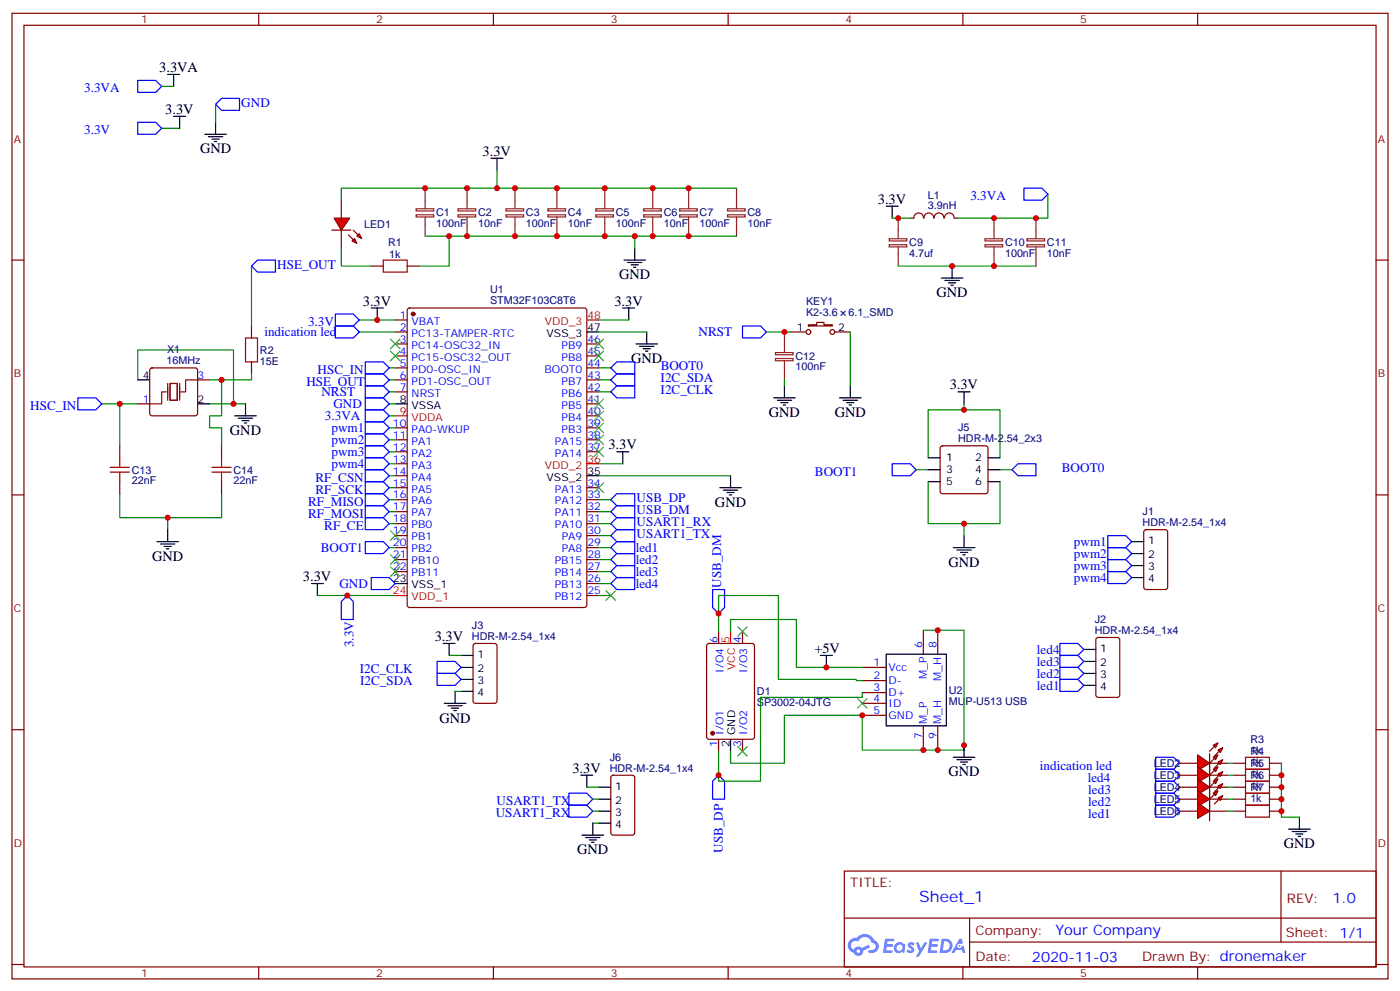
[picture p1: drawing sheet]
<svg xmlns="http://www.w3.org/2000/svg" width="412mm" height="292mm" viewBox="0 0 412 292" stroke-linecap="round" stroke-linejoin="round" font-family="sans-serif">
<g fill="none" stroke="#870000" stroke-width=".35">
<path d="M3.5 3.9h405.4v284.4h-405.4zM7.1 7.4h398.2v277.3h-398.2zM76.2 3.9v3.5M145.3 3.9v3.5M214.5 3.9v3.5M283.6 3.9v3.5M352.8 3.9v3.5M3.5 76.6h3.6M405.3 76.6h3.6M3.5 145.7h3.6M405.3 145.7h3.6M3.5 214.9h3.6"/>
<path d="M405.3 214.9h3.6M248.7 256.5h156.6v28.2h-156.6zM377.3 256.5v20.9M248.7 270.4h156.5M285.6 277.4h119.6M285.6 270.4v14.1M3.5 284h3.6M76.2 284.7v3.6M145.3 284.7v3.6M214.5 284.7v3.6M283.6 284.7v3.6M352.8 284.7v3.6"/>
<path d="M405.3 284h3.6"/>
</g>
<g fill="#5487ff">
<path d="M267.7 277.7a1.22 1.22 0 0 1 1.7 .2l-.4 .6a.47 .47 0 0 0-.3-.4 .47 .47 0 0 0-.5 .2l.1 .2a1.14 1.14 0 0 1 .8 1.8 1.14 1.14 0 0 1-1.9 0l-.2-.2 .5-.6 .7 .5a.29 .29 0 0 0 .3-.3 .29 .29 0 0 0-.2-.3 1.04 1.04 0 0 1-.6-1.7z"/>
<path d="M260.7 276.4h2.4l.3 .2-.2 .5-1.8 .1-.1 .8h1.5l.3 .4-.3 .4h-1.6l-.2 1.1h1.7l.2 .3-.2 .3-2.6 .1z"/>
<path d="M273.8 276.4h2.4l.3 .2-.1 .5-1.8 .1-.2 .8h1.6l.3 .4-.4 .4h-1.6l-.1 1.1h1.7l.2 .3-.2 .3-2.6 .1z"/>
<path d="M282.6 276.4h.7l.3 1.3-.6 .3a.69 .69 0 0 0-1 .3 .69 .69 0 0 0 .4 .9 .69 .69 0 0 0 .9-.6l.5-.2 .6 2.2h-.8l-.2-.9h-1.8l-.5 .9h-.8z"/>
<path d="M269.8 277.5h.8l.6 1.8 1.1-1.8h.9l-2.6 4.2h-.8l.9-1.5z"/>
<path d="M277.4 276.4l-.6 4.2h1.3a2.11 2.11 0 0 0 2.5-2.1 2.11 2.11 0 0 0-2.5-2.1zM278.1 277.2a1.39 1.39 0 0 1 1.7 1.4 1.39 1.39 0 0 1-1.8 1.3h-.3z"/>
<path d="M263.7 278.1a1.54 1.54 0 0 0-.1 2.1 1.54 1.54 0 0 0 2.2 .1l.6 .3 .3-2.3-.2-.3h-.4a1.49 1.49 0 0 0-2.4 .1zM264 279.1a.94 .94 0 0 1 1.8 0 .94 .94 0 0 1-1.8 0z"/>
<path d="M250.4 276.8a2.18 2.18 0 0 0 1.1 3.7 1.44 1.44 0 0 0 1.6 .9 1.44 1.44 0 0 0 1.2-1.4l2-1-.5-.8-1.9 1a1.47 1.47 0 0 0-2.4 .4 1.39 1.39 0 0 1-.7-1.9 1.39 1.39 0 0 1 2-.5 2.12 2.12 0 0 1 2.2-1.3 2.12 2.12 0 0 1 1.9 1.7 1.14 1.14 0 0 1 1.1 1.4 1.14 1.14 0 0 1-1.7 .7 .43 .43 0 0 0-.5 .4 .43 .43 0 0 0 .4 .5 1.98 1.98 0 0 0 2.5-1.2 1.98 1.98 0 0 0-1.2-2.6 3.1 3.1 0 0 0-5.3-.6l-.9 .1zM252.3 280.1a.55 .55 0 0 1 1.1 0 .55 .55 0 0 1-1.1 0z"/>
<circle cx="282.6" cy="278.5" r=".26"/>
</g>
<g fill="none" stroke="#870000" stroke-width=".35">
<path d="M74.1 96v3.5M116.4 94.2h3.5M116.4 97.8h3.5M120.2 90.9l.4-.2h51.6l.6 .4 .1 87.1-.5 .6-51.8 .1-.6-.5-.1-87zM232.8 97.8h4.6M238.1 95.6h2.5v-.7h2.1v.7h2.5v.4h-7.1zM245.9 97.8h4.6M40.6 118.9h3.5M44.3 108.5l.5-.2h12.7l.5 .2 .2 .5v12.7l-.2 .5-.5 .2h-12.7l-.5-.2-.2-.5v-12.7zM58.2 111.9h3.5M74.1 106.6v3.5M116.4 101.3h3.5"/>
<path d="M116.4 104.8h3.5M116.4 108.3h3.5M116.4 111.9h3.5M116.4 115.4h3.5M172.9 101.3h3.5M172.9 104.8h3.5M172.9 108.3h3.5M172.9 111.9h3.5M172.9 115.4h3.5M172.9 118.9h3.5M35.3 131.3v3.5M65.3 131.3v3.5"/>
<path d="M116.4 126h3.5M116.4 129.5h3.5M116.4 133h3.5M116.4 136.6h3.5M172.9 126h3.5M172.9 129.5h3.5M172.9 133h3.5M172.9 122.4h3.5M35.3 141.9v3.5M65.3 141.9v3.5M116.4 140.1h3.5M116.4 143.6h3.5"/>
<path d="M116.4 147.1h3.5M116.4 150.7h3.5M116.4 154.2h3.5M116.4 157.7h3.5M172.9 143.6h3.5M172.9 147.1h3.5M172.9 150.7h3.5M172.9 154.2h3.5M172.9 157.7h3.5M116.4 161.3h3.5M116.4 164.8h3.5M116.4 168.3h3.5"/>
<path d="M172.9 161.3h3.5M172.9 164.8h3.5M172.9 168.3h3.5M172.9 175.4h3.5M172.9 171.8h3.5"/>
<circle cx="238.1" cy="97.8" r=".71"/>
<circle cx="245.2" cy="97.8" r=".71"/>
</g>
<circle cx="121.7" cy="92.5" r=".53" fill="#870000" stroke="#870000" stroke-width=".35"/>
<g fill="none" stroke="#000" stroke-width=".35">
<path d="M49.4 21.9h3.5M51.2 21.9v3.5M51.2 34.3h3.5M52.9 34.3v3.5M60.3 39.5h6.4M63.5 36v3.5M61.4 40.3h4.2M62.4 41h2.2M63.1 41.7h.8M144.6 46.6h3.6M146.4 46.6v3.5M183.8 76.6h6.3"/>
<path d="M184.9 77.3h4.2M185.9 78h2.1M186.6 78.7h.7M187 73.1v3.5M109.4 90.7h3.5M111.1 90.7v3.5M172.9 97.8h3.5M183.4 90.7h3.6M185.2 90.7v3.5M190.5 97.8v3.5M40.6 111.9h3.5M58.2 118.9h3.5"/>
<path d="M72.3 118.9v3.5M116.4 118.9h3.5M187.3 101.3h6.4M188.4 102h4.2M189.4 102.7h2.2M190.1 103.4h.8M227.9 117.2h6.3M229 117.9h4.2M230 118.6h2.1M230.7 119.3h.7M231.1 113.6v3.6M247.3 117.2h6.3"/>
<path d="M248.4 117.9h4.2M249.4 118.6h2.1M250.1 119.3h.7M250.5 113.6v3.6M282.2 115.4h3.6M284 115.4v3.5M69.1 122.4h6.4M70.2 123.2h4.2M71.3 123.9h2.1M72 124.6h.7M181.7 133h3.5M183.4 133v3.6"/>
<path d="M46.2 159.5h6.4M49.4 156v3.5M172.9 140.1h3.5M212 143.6h6.4M213.1 144.3h4.2M214.1 145h2.2M214.8 145.7h.7M215.2 140.1v3.5M284 157.7v3.6M47.3 160.2h4.2M48.3 160.9h2.1M49 161.6h.7"/>
<path d="M91.7 171.8h3.5M93.5 171.8v3.6M116.4 171.8h3.5M280.8 161.3h6.4M281.9 162h4.2M282.9 162.7h2.1M283.6 163.4h.7"/>
</g>
<path d="M172.9 94.2h3.5M116.4 122.4h3.5M172.9 136.6h3.5M116.4 175.4h3.5" fill="none" stroke="#f00" stroke-width=".35"/>
<g fill="none" stroke="#00f" stroke-width=".35">
<path d="M40.6 23.7h5.3l1.7 1.7-1.7 1.8h-5.3zM40.6 36h5.3l1.7 1.8-1.7 1.7h-5.3zM65.3 29h5.3v3.5h-5.3l-1.8-1.8zM74.1 78.4l1.7-1.8h5.3v3.5h-5.3zM98.8 92.5h5.3l1.7 1.7-1.7 1.8h-5.3zM218.7 96h5.3l1.8 1.8-1.8 1.7h-5.3zM22.9 117.2h5.3l1.8 1.7-1.8 1.8h-5.3zM107.6 106.6h5.3l1.8 1.7-1.8 1.8h-5.3zM107.6 110.1h5.3l1.8 1.8-1.8 1.7h-5.3zM107.6 113.6h5.3l1.8 1.8-1.8 1.8h-5.3zM107.6 117.2h5.3l1.8 1.7-1.8 1.8h-5.3zM179.9 108.3l1.8-1.7h5.3v3.5h-5.3z"/>
<path d="M179.9 111.9l1.8-1.8h5.3v3.5h-5.3zM179.9 115.4l1.8-1.8h5.3v3.6h-5.3zM107.6 138.3h5.3l1.8 1.8-1.8 1.8h-5.3zM107.6 120.7h5.3l1.8 1.7-1.8 1.8h-5.3zM107.6 124.2h5.3l1.8 1.8-1.8 1.7h-5.3zM107.6 127.7h5.3l1.8 1.8-1.8 1.8h-5.3zM107.6 131.3h5.3l1.8 1.7-1.8 1.8h-5.3zM107.6 134.8h5.3l1.8 1.8-1.8 1.7h-5.3zM262.8 136.6h5.3l1.8 1.7-1.8 1.8h-5.3zM298.1 138.3l1.8-1.7h5.3v3.5h-5.3zM107.6 145.4h5.3l1.8 1.7-1.8 1.8h-5.3zM107.6 148.9h5.3l1.8 1.8-1.8 1.7h-5.3z"/>
<path d="M107.6 141.9h5.3l1.8 1.7-1.8 1.8h-5.3zM107.6 152.4h5.3l1.8 1.8-1.8 1.8h-5.3zM107.6 159.5h5.3l1.8 1.8-1.8 1.7h-5.3zM179.9 157.7l1.8-1.7h5.3v3.5h-5.3zM179.9 154.2l1.8-1.8h5.3v3.6h-5.3zM179.9 147.1l1.8-1.7h5.3v3.5h-5.3zM179.9 150.7l1.8-1.8h5.3v3.5h-5.3zM109.4 170.1h5.3l1.7 1.7-1.7 1.8h-5.3zM179.9 161.3l1.8-1.8h5.3v3.5h-5.3zM179.9 164.8l1.8-1.8h5.3v3.5h-5.3zM179.9 168.3l1.8-1.8h5.3v3.6h-5.3zM181.7 170.1h5.3v3.5h-5.3l-1.8-1.8z"/>
<path d="M340.4 223h5.3l1.8 1.8-1.8 1.7h-5.3zM340.4 226.5h5.3l1.8 1.8-1.8 1.7h-5.3zM340.4 230h5.3l1.8 1.8-1.8 1.8h-5.3zM340.4 233.6h5.3l1.8 1.7-1.8 1.8h-5.3zM340.4 237.1h5.3l1.8 1.8-1.8 1.7h-5.3z"/>
</g>
<g fill="none" stroke="#008700" stroke-width=".35">
<path d="M47.6 25.4h3.6M47.6 37.8h5.3M63.5 30.7v5.3M146.4 50.1v5.3M74.1 78.4v17.6M125.2 69.5h91.8M187 69.5v3.6M105.8 94.2h10.6M176.4 94.2h8.8M176.4 97.8h14.1M225.8 97.8h7M250.5 97.8v15.8"/>
<path d="M30 118.9h10.6M35.3 118.9v12.4M40.6 111.9v-8.9h28.2v15.9h-7.1M68.8 118.9h3.5M74.1 110.1v1.8h-12.4M114.7 118.9h1.7M114.7 111.9h1.7M114.7 108.3h1.7M114.7 115.4h1.7M176.4 111.9h3.5M176.4 108.3h3.5M176.4 115.4h3.5"/>
<path d="M231.1 111.9v1.7M284 118.9v1.8M114.7 122.4h1.7M176.4 136.6h7M269.9 138.3h3.5M273.4 134.8v-14.1h21.2v14.1M294.6 138.3h3.5M35.3 145.4v7h30v-7M49.4 152.4v3.6M114.7 140.1h1.7M114.7 154.2h1.7M114.7 150.7h1.7"/>
<path d="M114.7 147.1h1.7M114.7 143.6h1.7M176.4 140.1h38.8M176.4 154.2h3.5M176.4 150.7h3.5M176.4 147.1h3.5M176.4 157.7h3.5M273.4 141.9v12.3h21.2v-12.3M284 154.2v3.5M93.5 175.4h22.9M114.7 161.3h1.7M176.4 175.4h3.5"/>
<path d="M176.4 161.3h3.5M176.4 164.8h3.5M176.4 168.3h3.5M176.4 171.8h3.5"/>
</g>
<g fill="none" stroke="#8c2424" stroke-width=".35">
<path d="M125.2 55.4v6M137.6 55.4v6M151.7 55.4v6M164 55.4v6M178.2 55.4v6M192.3 55.4v6M202.8 55.4v6M217 55.4v6M122.6 61.5h5.2v.6h-5.2zM122.6 63.3h5.2v.6h-5.2zM125.2 63.9v5.6M134.9 61.5h5.2v.6h-5.2z"/>
<path d="M134.9 63.3h5.2v.6h-5.2zM137.6 63.9v5.6M149 61.5h5.2v.6h-5.2zM149 63.3h5.2v.6h-5.2zM151.7 63.9v5.6M161.4 61.5h5.2v.6h-5.2zM161.4 63.3h5.2v.6h-5.2zM164 63.9v5.6M175.5 61.5h5.2v.6h-5.2zM175.5 63.3h5.2v.6h-5.2zM178.2 63.9v5.6M189.6 61.5h5.2v.6h-5.2z"/>
<path d="M189.6 63.3h5.2v.6h-5.2zM192.3 63.9v5.6M200.2 61.5h5.2v.6h-5.2zM200.2 63.3h5.2v.6h-5.2zM202.8 63.9v5.6M214.3 61.5h5.2v.6h-5.2zM214.3 63.3h5.2v.6h-5.2zM217 63.9v5.6M231.1 97.8v6M228.4 103.8h5.2v.7h-5.2zM228.4 105.6h5.2v.6h-5.2zM231.1 106.2v5.7"/>
</g>
<path d="M72.3 99.5h3.5v7.1h-3.5zM32.5 139h5.6M32.5 137.6h5.6M35.3 134.8v2.8M35.3 139v2.9M62.4 139h5.7M62.4 137.6h5.7M65.3 134.8v2.8M65.3 139v2.9" fill="none" stroke="#a10000" stroke-width=".35"/>
<path d="M49 115.4h-1.4v3.5h-3.5M49.4 112.9v5M50.1 112.9h2.1v5h-2.1zM52.9 112.9v5M58.2 111.9h-3.5v3.5h-1.4" fill="none" stroke="#870012" stroke-width=".35"/>
<g fill="#f00" stroke="#870000" stroke-width=".35">
<path d="M352.8 222.3l3.5 2.5-3.5 2.1z"/>
<path d="M356.3 221.9v5.7z"/>
</g>
<g fill="#870000" stroke="#870000" stroke-width=".35">
<path d="M356.3 221.2l1.4-1.4z"/>
<path d="M357.7 222.6l1.4-1.4z"/>
</g>
<g fill="#f00" stroke="#870000" stroke-width=".35">
<path d="M357.4 219.5l1.4-.7-.7 1.4z"/>
<path d="M358.8 220.9l1.4-.7-.7 1.4z"/>
</g>
<path d="M347.5 224.8h5.3M356.3 224.8h5.3" fill="none" stroke="#870000" stroke-width=".35"/>
<g fill="#f00" stroke="#870000" stroke-width=".35">
<path d="M352.8 225.8l3.5 2.5-3.5 2.1z"/>
<path d="M356.3 225.5v5.6z"/>
</g>
<g fill="#870000" stroke="#870000" stroke-width=".35">
<path d="M356.3 224.8l1.4-1.5z"/>
<path d="M359.1 224.8l-1.4 1.4z"/>
</g>
<g fill="#f00" stroke="#870000" stroke-width=".35">
<path d="M357.4 223l1.4-.7-.7 1.4z"/>
<path d="M358.8 224.4l1.4-.7-.7 1.4z"/>
</g>
<path d="M347.5 228.3h5.3M356.3 228.3h5.3" fill="none" stroke="#870000" stroke-width=".35"/>
<g fill="#f00" stroke="#870000" stroke-width=".35">
<path d="M352.8 229.3l3.5 2.5-3.5 2.1z"/>
<path d="M356.3 229v5.6z"/>
</g>
<g fill="#870000" stroke="#870000" stroke-width=".35">
<path d="M356.3 228.3l1.4-1.4z"/>
<path d="M357.7 229.7l1.4-1.4z"/>
</g>
<g fill="#f00" stroke="#870000" stroke-width=".35">
<path d="M357.4 226.5l1.4-.7-.7 1.4z"/>
<path d="M358.8 227.9l1.4-.7-.7 1.4z"/>
</g>
<path d="M347.5 231.8h5.3M356.3 231.8h5.3" fill="none" stroke="#870000" stroke-width=".35"/>
<g fill="#f00" stroke="#870000" stroke-width=".35">
<path d="M352.8 232.9l3.5 2.4-3.5 2.2z"/>
<path d="M356.3 232.5v5.7z"/>
</g>
<g fill="#870000" stroke="#870000" stroke-width=".35">
<path d="M357.7 230.4l-1.4 1.4z"/>
<path d="M357.7 233.2l1.4-1.4z"/>
</g>
<g fill="#f00" stroke="#870000" stroke-width=".35">
<path d="M357.4 230l1.4-.7-.7 1.5z"/>
<path d="M358.8 231.5l1.4-.7-.7 1.4z"/>
</g>
<path d="M347.5 235.3h5.3M356.3 235.3h5.3" fill="none" stroke="#870000" stroke-width=".35"/>
<g fill="#f00" stroke="#870000" stroke-width=".35">
<path d="M352.8 236.4l3.5 2.5-3.5 2.1z"/>
<path d="M356.3 236v5.7z"/>
</g>
<g fill="#870000" stroke="#870000" stroke-width=".35">
<path d="M356.3 235.3l1.4-1.4z"/>
<path d="M359.1 235.3l-1.4 1.4z"/>
</g>
<g fill="#f00" stroke="#870000" stroke-width=".35">
<path d="M357.4 233.6l1.4-.7-.7 1.4z"/>
<path d="M358.8 235l1.4-.7-.7 1.4z"/>
</g>
<g fill="none" stroke="#870000" stroke-width=".35">
<path d="M268.1 64.2h1.1M269.2 64.2a1.41 1.41 0 0 1 1.4-1.5 1.41 1.41 0 0 1 1.4 1.5M272.2 64.2a1.41 1.41 0 0 1 1.4-1.5 1.41 1.41 0 0 1 1.4 1.5M275.2 64.2a1.41 1.41 0 0 1 1.4-1.5 1.41 1.41 0 0 1 1.4 1.5M278.2 64.2a1.41 1.41 0 0 1 1.4-1.5 1.41 1.41 0 0 1 1.4 1.5M281.2 64.2h1M347.5 238.9h5.3M356.3 238.9h5.3M363.4 238.9h3.5M363.4 224.8h3.5M363.4 228.3h3.5M363.4 231.8h3.5"/>
<path d="M363.4 235.3h3.5M373.9 238.9h3.6M373.9 224.8h3.6M373.9 228.3h3.6M373.9 231.8h3.6M373.9 235.3h3.6"/>
</g>
<path d="M366.9 223h7v3.5h-7zM366.9 226.5h7v3.5h-7zM366.9 230h7v3.6h-7zM366.9 233.6h7v3.5h-7zM366.9 237.1h7v3.5h-7z" fill="none" stroke="#a10000" stroke-width=".35"/>
<path d="M308.7 57.2v7h-26.5M262.8 64.2h5.3M264.6 78.4h40.6M361.6 238.9h1.8M361.6 235.3h1.8M361.6 231.8h1.8M361.6 228.3h1.8M361.6 224.8h1.8M377.5 224.8v15.8h5.3" fill="none" stroke="#008700" stroke-width=".35"/>
<path d="M261.1 60.7h3.5M262.8 60.7v3.5M280.5 78.4v3.5M277.3 81.9h6.3M278.3 82.6h4.3M279.4 83.3h2.1M280.1 84h.7M379.6 244.2h6.3M380.6 244.9h4.3M381.7 245.6h2.1M382.4 246.3h.7M382.8 240.6v3.6" fill="none" stroke="#000" stroke-width=".35"/>
<path d="M301.6 55.4h5.3l1.8 1.8-1.8 1.7h-5.3z" fill="none" stroke="#00f" stroke-width=".35"/>
<path d="M261.9 70.3h5.2v.6h-5.2zM261.9 72.1h5.2v.6h-5.2zM264.6 64.2v6M264.6 72.7v5.7M290.2 70.3h5.1v.6h-5.1zM290.2 72.1h5.1v.6h-5.1zM292.8 64.2v6M292.8 72.7v5.7M302.5 70.3h5.2v.6h-5.2zM302.5 72.1h5.2v.6h-5.2zM305.2 64.2v6M305.2 72.7v5.7" fill="none" stroke="#8c2424" stroke-width=".35"/>
<g fill="#f00" stroke="#870000" stroke-width=".35">
<path d="M98.4 64.2h4.6l-2.5 3.6z"/>
<path d="M97.7 67.8h5.7z"/>
</g>
<g fill="#870000" stroke="#870000" stroke-width=".35">
<path d="M104.1 67.8l1.4 1.4z"/>
<path d="M102.7 69.2l1.4 1.4z"/>
</g>
<g fill="#f00" stroke="#870000" stroke-width=".35">
<path d="M105.1 69.5l.7-.7 .7 1.4z"/>
<path d="M103.7 70.9l.7-.7 .7 1.4z"/>
</g>
<g fill="none" stroke="#870000" stroke-width=".35">
<path d="M100.5 58.9v5.3M100.5 67.8v5.3M109.4 78.4h3.5M119.9 78.4h3.6M277.2 131.5l.4-.2h12.7l.5 .2 .2 .5v12.7l-.2 .5-.5 .2h-12.7l-.5-.3-.2-.4v-12.7zM337.1 156.2l.5-.2h5.7l.6 .4 .1 16.5-.5 .6-5.9 .1-.6-.5-.1-16.4zM139.6 189.7l.5-.2h5.6l.6 .4 .1 16.5-.5 .7h-5.8l-.7-.4-.1-16.5zM208.4 189.7l.4-.2h12.7l.7 .4v27.1l-.4 .6-13 .1-.6-.5-.1-27zM211.7 185.9v3.6M218.7 185.9v3.6M254 196.5h7.1M272 185.6v7.1"/>
<path d="M276.2 185.6v7.1M323 187.9l.5-.2h5.6l.7 .4v16.5l-.4 .7-5.9 .1-.7-.5v-16.5zM211.7 217.7v3.5M218.7 217.7v3.5M254 200.4h7.1M254 203.9h7.1M254 207.1h7.1M254 210.6h7.1M272 213.8v7.1M276.2 213.8v7.1M180.2 228.5l.4-.2h5.7l.6 .4 .1 16.5-.5 .7h-5.9l-.6-.4-.1-16.5z"/>
</g>
<path d="M112.9 76.6h7v3.5h-7z" fill="none" stroke="#a10000" stroke-width=".35"/>
<g fill="none" stroke="#008700" stroke-width=".35">
<path d="M217 55.4h-116.5v3.5M100.5 73.1v5.3h8.9M132.3 69.5v8.9h-8.8M105.8 97.8h10.6M65.3 111.9v10.5h-3.6v3.6h3.6v5.3M114.7 126h1.7M114.7 129.5h1.7M114.7 133h1.7M114.7 136.6h1.7M132.3 193h3.5M211.7 185.9v-10.5h17.6v24.7h22.9v.3h1.8M215.2 185.9v-3.5h19.4v14.1h19.4"/>
<path d="M272 185.6h12v35.3h-30v-10.3h-22.9v14.2h-15.9v-3.6M134.1 203.6h1.7M254 203.9v1.5h-30v24.6h-12.3v-8.8M172.9 231.8h3.5M174.6 235.3h1.8M174.6 238.9h1.8M174.6 242.4h1.8"/>
</g>
<circle cx="209.9" cy="215.9" r=".53" fill="#870000" stroke="#870000" stroke-width=".35"/>
<g fill="none" stroke="#000" stroke-width=".35">
<path d="M273.4 134.8h3.5M273.4 138.3h3.5M291 134.8h3.6M291 138.3h3.6M273.4 141.9h3.5M291 141.9h3.6M333.4 159.5h3.5M333.4 163h3.5M333.4 166.5h3.5M333.4 170.1h3.5M130.5 189.5h3.6M132.3 189.5v3.5"/>
<path d="M135.8 193h3.5M135.8 196.5h3.5M241.7 193h3.5M243.4 193v3.5M261.1 192.7h17.7v21h-17.7zM319.3 191.2h3.5M319.3 194.8h3.5M319.3 198.3h3.5M130.9 207.1h6.3M131.9 207.8h4.3M133 208.5h2.1M133.7 209.2h.7"/>
<path d="M134.1 203.6v3.5M135.8 200.1h3.5M135.8 203.6h3.5M215.2 217.7v3.5M284 219.5v3.5M319.3 201.8h3.5M171.1 228.3h3.5M172.9 228.3v3.5M176.4 231.8h3.5M176.4 235.3h3.5M176.4 238.9h3.5M280.8 223h6.4"/>
<path d="M281.9 223.7h4.2M282.9 224.4h2.1M283.6 225.1h.7M171.4 245.9h6.4M172.5 246.6h4.2M173.6 247.3h2.1M174.3 248h.7M174.6 242.4v3.5M176.4 242.4h3.5"/>
</g>
<path d="M215.2 185.9v3.6" fill="none" stroke="#f00" stroke-width=".35"/>
<g fill="none" stroke="#3c3" stroke-width=".35">
<path d="M115 99.9l2.8 2.8M117.8 99.9l-2.8 2.8M175 99.9l2.8 2.8M177.8 99.9l-2.8 2.8M115 103.4l2.8 2.8M117.8 103.4l-2.8 2.8M175 117.5l2.8 2.8M175 103.4l2.8 2.8M177.8 117.5l-2.8 2.8M177.8 103.4l-2.8 2.8M175 121l2.8 2.9M175 124.6l2.8 2.8"/>
<path d="M175 128.1l2.8 2.8M175 131.6l2.8 2.8M177.8 121l-2.8 2.9M177.8 124.6l-2.8 2.8M177.8 128.1l-2.8 2.8M177.8 131.6l-2.8 2.8M115 156.3l2.8 2.8M117.8 156.3l-2.8 2.8M175 142.2l2.8 2.8M177.8 142.2l-2.8 2.8M115 166.9l2.8 2.8M115 163.4l2.8 2.8"/>
<path d="M117.8 166.9l-2.8 2.8M117.8 163.4l-2.8 2.8M178.5 174l2.8 2.8M181.3 174l-2.8 2.8M217.3 184.5l2.8 2.9M220.1 184.5l-2.8 2.9M217.3 219.8l2.8 2.8M220.1 219.8l-2.8 2.8M252.6 205.7l2.8 2.8M255.4 205.7l-2.8 2.8"/>
</g>
<g fill="none" stroke="#00f" stroke-width=".35">
<path d="M98.8 96h5.3l1.7 1.8-1.7 1.7h-5.3zM326.3 157.7h5.3l1.8 1.8-1.8 1.8h-5.3zM102.3 175.4l1.8 1.7v5.3h-3.6v-5.3zM209.9 173.6h3.5v5.3l-1.7 1.8-1.8-1.8zM326.3 168.3h5.3l1.8 1.8-1.8 1.7h-5.3zM326.3 164.8h5.3l1.8 1.7-1.8 1.8h-5.3zM326.3 161.3h5.3l1.8 1.7-1.8 1.8h-5.3zM128.8 198.3h5.3l1.7 1.8-1.7 1.7h-5.3zM128.8 194.8h5.3l1.7 1.7-1.7 1.8h-5.3zM312.2 189.5h5.3l1.8 1.7-1.8 1.8h-5.3zM312.2 193h5.3l1.8 1.8-1.8 1.7h-5.3zM312.2 196.5h5.3l1.8 1.8-1.8 1.8h-5.3z"/>
<path d="M312.2 200.1h5.3l1.8 1.7-1.8 1.8h-5.3zM167.6 237.1h5.3l1.7 1.8-1.7 1.7h-5.3zM167.6 233.6h5.3l1.7 1.7-1.7 1.8h-5.3zM211.7 228.3l1.7 1.7v5.3h-3.5v-5.3z"/>
</g>
<g fill="#c00">
<circle cx="137.6" cy="55.4" r=".88"/>
<circle cx="151.7" cy="55.4" r=".88"/>
<circle cx="164" cy="55.4" r=".88"/>
<circle cx="192.3" cy="55.4" r=".88"/>
<circle cx="178.2" cy="55.4" r=".88"/>
<circle cx="202.8" cy="55.4" r=".88"/>
<circle cx="137.6" cy="69.5" r=".88"/>
<circle cx="151.7" cy="69.5" r=".88"/>
<circle cx="164" cy="69.5" r=".88"/>
<circle cx="192.3" cy="69.5" r=".88"/>
<circle cx="178.2" cy="69.5" r=".88"/>
<circle cx="202.8" cy="69.5" r=".88"/>
<circle cx="146.4" cy="55.4" r=".88"/>
<circle cx="187" cy="69.5" r=".88"/>
<circle cx="68.8" cy="118.9" r=".88"/>
<circle cx="49.4" cy="152.4" r=".88"/>
<circle cx="35.3" cy="118.9" r=".88"/>
<circle cx="231.1" cy="97.8" r=".88"/>
<circle cx="284" cy="120.7" r=".88"/>
<circle cx="284" cy="154.2" r=".88"/>
<circle cx="111.1" cy="94.2" r=".88"/>
<circle cx="377.5" cy="228.3" r=".88"/>
<circle cx="377.5" cy="231.8" r=".88"/>
<circle cx="377.5" cy="235.3" r=".88"/>
<circle cx="377.5" cy="238.9" r=".88"/>
<circle cx="292.8" cy="64.2" r=".88"/>
<circle cx="264.6" cy="64.2" r=".88"/>
<circle cx="305.2" cy="64.2" r=".88"/>
<circle cx="292.8" cy="78.4" r=".88"/>
<circle cx="280.5" cy="78.4" r=".88"/>
<circle cx="125.2" cy="55.4" r=".88"/>
<circle cx="132.3" cy="69.5" r=".88"/>
<circle cx="276.2" cy="185.6" r=".88"/>
<circle cx="276.2" cy="220.9" r=".88"/>
<circle cx="284" cy="219.5" r=".88"/>
<circle cx="243.4" cy="196.5" r=".88"/>
<circle cx="102.3" cy="175.4" r=".88"/>
<circle cx="65.3" cy="111.9" r=".88"/>
<circle cx="211.7" cy="228.3" r=".88"/>
<circle cx="211.7" cy="180.7" r=".88"/>
<circle cx="272" cy="220.9" r=".88"/>
<circle cx="254" cy="210.6" r=".88"/>
</g>
<text font-size="4.6" fill="#00f" x="270.8" y="265.5">Sheet_1</text>
<g font-size="4.2">
<text x="46.9" y="21.2">3.3VA</text>
<text x="48.7" y="33.5">3.3V</text>
<text x="58.9" y="45.2">GND</text>
<text x="142.2" y="45.9">3.3V</text>
<text x="258.6" y="60">3.3V</text>
<text x="182.4" y="82.2">GND</text>
<text x="106.9" y="90">3.3V</text>
<text x="181" y="90">3.3V</text>
<text x="275.9" y="87.5">GND</text>
<text x="185.9" y="106.9">GND</text>
<text x="279.8" y="114.7">3.3V</text>
<text x="226.5" y="122.8">GND</text>
<text x="245.9" y="122.8">GND</text>
<text x="67.7" y="128.1">GND</text>
<text x="179.2" y="132.3">3.3V</text>
<text x="210.6" y="149.3">GND</text>
<text x="44.8" y="165.1">GND</text>
<text x="279.4" y="166.9">GND</text>
<text x="89.3" y="171.1">3.3V</text>
<text x="128.1" y="188.8">3.3V</text>
<text x="239.9" y="192.3">+5V</text>
<text x="129.5" y="212.8">GND</text>
<text x="168.6" y="227.6">3.3V</text>
<text x="279.4" y="228.6">GND</text>
<text x="170" y="251.6">GND</text>
<text x="378.2" y="249.8">GND</text>
</g>
<g font-size="4.2" fill="#00f">
<text x="392.5" y="265.8">1.0</text>
<text x="310.9" y="275.3">Your Company</text>
<text x="304" y="283.1">2020-11-03</text>
</g>
<g font-size="3.9" fill="#00f">
<text x="24.8" y="27.2">3.3VA</text>
<text x="71.1" y="31.5">GND</text>
<text x="24.8" y="39.6">3.3V</text>
<text x="285.8" y="59">3.3VA</text>
<text x="81.7" y="79.1">HSE_OUT</text>
<text x="90.7" y="96">3.3V</text>
<text x="77.9" y="99">indication led</text>
<text x="205.8" y="99">NRST</text>
<text x="90.3" y="113.7">HSE_OUT</text>
<text x="93.6" y="110.1">HSC_IN</text>
<text x="194.6" y="112.6">I2C_SDA</text>
<text x="194.6" y="109.1">BOOT0</text>
<text x="94.7" y="116.6">NRST</text>
<text x="194.6" y="116.1">I2C_CLK</text>
<text x="8.9" y="120.7">HSC_IN</text>
<text x="95.7" y="123.7">3.3VA</text>
<text x="98.2" y="120.2">GND</text>
<text x="97.6" y="127.2">pwm1</text>
<text x="97.6" y="130.8">pwm2</text>
<text x="97.6" y="134.3">pwm3</text>
<text x="97.6" y="137.8">pwm4</text>
<text x="92.9" y="141.9">RF_CSN</text>
<text x="240.1" y="140.1">BOOT1</text>
<text x="312.8" y="139.1">BOOT0</text>
<text x="90.8" y="148.9">RF_MISO</text>
<text x="92.9" y="145.4">RF_SCK</text>
<text x="187.5" y="147.9">USB_DP</text>
<text x="90.8" y="152.4">RF_MOSI</text>
<text x="95.5" y="156">RF_CE</text>
<text x="187.5" y="155">USART1_RX</text>
<text x="187.5" y="151.4">USB_DM</text>
<text x="187.5" y="158.5">USART1_TX</text>
<text x="316.3" y="160.7">pwm1</text>
<text x="94.5" y="162.5">BOOT1</text>
<text x="187.3" y="162.5">led1</text>
<text x="187.3" y="166">led2</text>
<text x="316.3" y="167.8">pwm3</text>
<text x="316.3" y="164.3">pwm2</text>
<text x="100" y="173.1">GND</text>
<text x="187.3" y="169.6">led3</text>
<text x="187.3" y="173.1">led4</text>
<text x="212.4" y="173.1" transform="rotate(-90 212.4 173.1)">USB_DM</text>
<text x="316.3" y="171.3">pwm4</text>
<text x="104.1" y="190.6" transform="rotate(-90 104.1 190.6)">3.3V</text>
<text x="305.4" y="192.5">led4</text>
<text x="305.4" y="196">led3</text>
<text x="106" y="198.3">I2C_CLK</text>
<text x="106.1" y="201.8">I2C_SDA</text>
<text x="305.4" y="199.6">led2</text>
<text x="305.4" y="203.1">led1</text>
<text x="306.3" y="226.6">indication led</text>
<text x="320.4" y="230.2">led4</text>
<text x="320.6" y="233.7">led3</text>
<text x="146.3" y="237.1">USART1_TX</text>
<text x="320.6" y="237.2">led2</text>
<text x="146.1" y="240.6">USART1_RX</text>
<text x="320.6" y="240.8">led1</text>
<text x="212.9" y="251.1" transform="rotate(-90 212.9 251.1)">USB_DP</text>
</g>
<g font-size="3.9" fill="#800">
<text x="250.5" y="261.1">TITLE:</text>
<text x="379.1" y="265.8">REV:</text>
<text x="287.4" y="275.3">Company:</text>
<text x="378.7" y="275.9">Sheet: 1/1</text>
<text x="287.4" y="283">Date:</text>
<text x="336.4" y="283.1">Drawn By: dronemaker</text>
</g>
<g font-size="3.2" fill="#800">
<text x="41.6" y="6.9">1</text>
<text x="110.8" y="6.9">2</text>
<text x="179.9" y="6.9">3</text>
<text x="249.1" y="6.9">4</text>
<text x="318.2" y="6.9">5</text>
<text x="4.1" y="42">A</text>
<text x="405.9" y="42">A</text>
<text x="4.1" y="111.2">B</text>
<text x="405.9" y="111.2">B</text>
<text x="4.1" y="180.3">C</text>
<text x="405.9" y="180.3">C</text>
<text x="4.1" y="249.4">D</text>
<text x="405.9" y="249.4">D</text>
<text x="41.6" y="287.7">1</text>
<text x="110.8" y="287.7">2</text>
<text x="179.9" y="287.7">3</text>
<text x="249.1" y="287.7">4</text>
<text x="318.2" y="287.7">5</text>
</g>
<g font-size="3.2" fill="#000080">
<text x="273.3" y="58.6">L1</text>
<text x="128.5" y="63.6">C1</text>
<text x="140.8" y="63.6">C2</text>
<text x="154.9" y="63.6">C3</text>
<text x="167.3" y="63.6">C4</text>
<text x="181.4" y="63.6">C5</text>
<text x="195.5" y="63.6">C6</text>
<text x="206.1" y="63.6">C7</text>
<text x="220.2" y="63.6">C8</text>
<text x="273.3" y="61.7">3.9nH</text>
<text x="107.2" y="67.2">LED1</text>
<text x="128.5" y="66.8">100nF</text>
<text x="140.8" y="66.8">10nF</text>
<text x="154.9" y="66.8">100nF</text>
<text x="167.3" y="66.8">10nF</text>
<text x="181.4" y="66.8">100nF</text>
<text x="195.5" y="66.8">10nF</text>
<text x="206.1" y="66.8">100nF</text>
<text x="220.2" y="66.8">10nF</text>
<text x="114.3" y="72.4">R1</text>
<text x="114.7" y="76">1k</text>
<text x="267.8" y="75.6">4.7uf</text>
<text x="267.8" y="72.4">C9</text>
<text x="296" y="75.6">100nF</text>
<text x="296.1" y="72.4">C10</text>
<text x="308.4" y="75.6">10nF</text>
<text x="308.4" y="72.4">C11</text>
<text x="144.4" y="89.4">STM32F103C8T6</text>
<text x="144.4" y="86.2">U1</text>
<text x="237.4" y="89.8">KEY1</text>
<text x="237.4" y="93">K2-3.6</text>
<text x="250" y="93">6.1_SMD</text>
<text x="49.1" y="107.2">16MHz</text>
<text x="49.2" y="104">X1</text>
<text x="76.6" y="107.3">15E</text>
<text x="76.6" y="104.2">R2</text>
<text x="234.3" y="106">C12</text>
<text x="234.3" y="109.1">100nF</text>
<text x="282.3" y="130.2">HDR-M-2.54_2x3</text>
<text x="282.3" y="127">J5</text>
<text x="38.8" y="142.6">22nF</text>
<text x="38.8" y="139.5">C13</text>
<text x="68.8" y="142.6">22nF</text>
<text x="68.8" y="139.5">C14</text>
<text x="336.6" y="154.9">HDR-M-2.54_1x4</text>
<text x="336.6" y="151.7">J1</text>
<text x="139" y="185.3">J3</text>
<text x="322.5" y="183.5">J2</text>
<text x="139" y="188.4">HDR-M-2.54_1x4</text>
<text x="322.5" y="186.7">HDR-M-2.54_1x4</text>
<text x="223" y="207.9">SP3002-04JTG</text>
<text x="223" y="204.7">D1</text>
<text x="279.5" y="207.6">MUP-U513 USB</text>
<text x="279.5" y="204.4">U2</text>
<text x="368.3" y="221.9">1k</text>
<text x="368.3" y="218.8">R3</text>
<text x="179.6" y="227.2">HDR-M-2.54_1x4</text>
<text x="179.6" y="224.2">J6</text>
<text x="339.8" y="225.9">LED2</text>
<text x="368.3" y="225.5">1k</text>
<text x="368.3" y="222.3">R4</text>
<text x="368.3" y="225.8">R5</text>
<text x="339.8" y="229.4">LED3</text>
<text x="339.8" y="233">LED4</text>
<text x="368.3" y="229">1k</text>
<text x="368.3" y="232.5">1k</text>
<text x="368.3" y="229.4">R6</text>
<text x="368.3" y="232.9">R7</text>
<text x="339.8" y="236.5">LED5</text>
<text x="339.8" y="240">LED6</text>
<text x="368.3" y="236">1k</text>
</g>
<g font-size="3.2" fill="#00f">
<text x="117.8" y="93.9">1</text>
<text x="121.2" y="95.6">VBAT</text>
<text x="117.8" y="97.4">2</text>
<text x="117.8" y="100.9">3</text>
<text x="121.2" y="99.2">PC13-TAMPER-RTC</text>
<text x="173" y="100.9">46</text>
<text x="117.8" y="104.5">4</text>
<text x="117.8" y="108">5</text>
<text x="121.2" y="102.7">PC14-OSC32_IN</text>
<text x="121.2" y="106.2">PC15-OSC32_OUT</text>
<text x="165.4" y="106.2">PB8</text>
<text x="165.4" y="102.7">PB9</text>
<text x="173" y="108">44</text>
<text x="173" y="104.5">45</text>
<text x="58.2" y="111.5">3</text>
<text x="117.8" y="111.5">6</text>
<text x="121.2" y="109.7">PD0-OSC_IN</text>
<text x="121.2" y="113.3">PD1-OSC_OUT</text>
<text x="160.4" y="109.7">BOOT0</text>
<text x="165.4" y="113.3">PB7</text>
<text x="173" y="111.5">43</text>
<text x="42.1" y="118.6">1</text>
<text x="117.8" y="115">7</text>
<text x="121.2" y="116.8">NRST</text>
<text x="165.4" y="116.8">PB6</text>
<text x="173" y="118.6">41</text>
<text x="173" y="115">42</text>
<text x="115.7" y="125.6">10</text>
<text x="165.4" y="123.9">PB4</text>
<text x="165.4" y="120.3">PB5</text>
<text x="173" y="125.6">39</text>
<text x="173" y="122.1">40</text>
<text x="115.7" y="129.2">11</text>
<text x="121.2" y="127.4">PA0-WKUP</text>
<text x="121.2" y="130.9">PA1</text>
<text x="163.4" y="130.9">PA15</text>
<text x="165.4" y="127.4">PB3</text>
<text x="173" y="129.2">38</text>
<text x="115.7" y="132.7">12</text>
<text x="115.7" y="136.2">13</text>
<text x="121.2" y="134.4">PA2</text>
<text x="121.2" y="138">PA3</text>
<text x="163.4" y="134.4">PA14</text>
<text x="173" y="132.7">37</text>
<text x="115.7" y="139.7">14</text>
<text x="115.7" y="143.3">15</text>
<text x="121.2" y="141.5">PA4</text>
<text x="173" y="143.3">34</text>
<text x="115.7" y="146.8">16</text>
<text x="121.2" y="145">PA5</text>
<text x="121.2" y="148.6">PA6</text>
<text x="163.4" y="148.6">PA12</text>
<text x="163.4" y="145">PA13</text>
<text x="173" y="146.8">33</text>
<text x="115.7" y="150.3">17</text>
<text x="115.7" y="153.8">18</text>
<text x="121.2" y="152.1">PA7</text>
<text x="121.2" y="155.6">PB0</text>
<text x="163.4" y="155.6">PA10</text>
<text x="163.4" y="152.1">PA11</text>
<text x="173" y="153.8">31</text>
<text x="173" y="150.3">32</text>
<text x="115.7" y="157.4">19</text>
<text x="115.7" y="160.9">20</text>
<text x="121.2" y="159.1">PB1</text>
<text x="165.5" y="159.1">PA9</text>
<text x="173" y="160.9">29</text>
<text x="173" y="157.4">30</text>
<text x="115.7" y="164.4">21</text>
<text x="115.7" y="168">22</text>
<text x="121.2" y="162.7">PB2</text>
<text x="121.2" y="166.2">PB10</text>
<text x="163.4" y="166.2">PB15</text>
<text x="165.5" y="162.7">PA8</text>
<text x="173" y="168">27</text>
<text x="173" y="164.4">28</text>
<text x="121.2" y="169.7">PB11</text>
<text x="163.4" y="173.2">PB13</text>
<text x="163.4" y="169.7">PB14</text>
<text x="173" y="171.5">26</text>
<text x="163.4" y="176.8">PB12</text>
<text x="173" y="175">25</text>
<text x="211.3" y="189.3" transform="rotate(-90 211.3 189.3)">6</text>
<text x="218.4" y="189.3" transform="rotate(-90 218.4 189.3)">4</text>
<text x="271.6" y="190.9" transform="rotate(-90 271.6 190.9)">6</text>
<text x="275.9" y="190.9" transform="rotate(-90 275.9 190.9)">8</text>
<text x="257.3" y="196.2">1</text>
<text x="261.8" y="197.6">Vcc</text>
<text x="213.1" y="198.1" transform="rotate(-90 213.1 198.1)">I/O4</text>
<text x="220.1" y="198.1" transform="rotate(-90 220.1 198.1)">I/O3</text>
<text x="257.3" y="200.1">2</text>
<text x="257.3" y="203.6">3</text>
<text x="261.8" y="201.5">D-</text>
<text x="273" y="200" transform="rotate(-90 273 200)">M_P</text>
<text x="277.3" y="200.4" transform="rotate(-90 277.3 200.4)">M_H</text>
<text x="257.3" y="206.8">4</text>
<text x="261.8" y="205">D+</text>
<text x="261.8" y="208.2">ID</text>
<text x="257.3" y="210.3">5</text>
<text x="261.8" y="211.7">GND</text>
<text x="273" y="213.1" transform="rotate(-90 273 213.1)">M_P</text>
<text x="277.3" y="213.1" transform="rotate(-90 277.3 213.1)">M_H</text>
<text x="211.3" y="219.9" transform="rotate(-90 211.3 219.9)">1</text>
<text x="213.1" y="216.4" transform="rotate(-90 213.1 216.4)">I/O1</text>
<text x="218.4" y="219.9" transform="rotate(-90 218.4 219.9)">3</text>
<text x="220.1" y="216.4" transform="rotate(-90 220.1 216.4)">I/O2</text>
<text x="271.6" y="217.6" transform="rotate(-90 271.6 217.6)">7</text>
<text x="275.9" y="217.6" transform="rotate(-90 275.9 217.6)">9</text>
</g>
<g font-size="3.2" fill="#f00">
<text x="160.5" y="95.6">VDD_3</text>
<text x="173" y="93.9">48</text>
<text x="117.8" y="122.1">9</text>
<text x="121.2" y="123.9">VDDA</text>
<text x="160.5" y="138">VDD_2</text>
<text x="173" y="136.2">36</text>
<text x="115.7" y="175">24</text>
<text x="121.2" y="176.8">VDD_1</text>
<text x="214.8" y="189.3" transform="rotate(-90 214.8 189.3)">5</text>
<text x="216.6" y="197.4" transform="rotate(-90 216.6 197.4)">VCC</text>
</g>
<g font-size="3.2">
<text x="161" y="99.2">VSS_3</text>
<text x="173" y="97.4">47</text>
<text x="234.7" y="97.4">1</text>
<text x="246.9" y="97.4">2</text>
<text x="42.1" y="111.5">4</text>
<text x="58.2" y="118.6">2</text>
<text x="117.8" y="118.6">8</text>
<text x="121.2" y="120.3">VSSA</text>
<text x="278.7" y="135.9">1</text>
<text x="287.3" y="135.9">2</text>
<text x="161" y="141.5">VSS_2</text>
<text x="173" y="139.7">35</text>
<text x="278.7" y="139.4">3</text>
<text x="278.7" y="142.9">5</text>
<text x="287.3" y="139.4">4</text>
<text x="287.3" y="142.9">6</text>
<text x="338.2" y="160.2">1</text>
<text x="338.2" y="164.4">2</text>
<text x="338.2" y="168">3</text>
<text x="115.7" y="171.5">23</text>
<text x="121.2" y="173.2">VSS_1</text>
<text x="338.2" y="171.5">4</text>
<text x="324.1" y="191.9">1</text>
<text x="140.7" y="193.7">1</text>
<text x="140.7" y="197.9">2</text>
<text x="324.1" y="196.2">2</text>
<text x="140.7" y="201.5">3</text>
<text x="324.1" y="199.7">3</text>
<text x="324.1" y="203.2">4</text>
<text x="140.7" y="205">4</text>
<text x="214.8" y="219.9" transform="rotate(-90 214.8 219.9)">2</text>
<text x="216.6" y="216.4" transform="rotate(-90 216.6 216.4)">GND</text>
<text x="181.2" y="232.5">1</text>
<text x="181.2" y="236.7">2</text>
<text x="181.2" y="240.3">3</text>
<text x="181.2" y="243.8">4</text>
</g>
</svg>
